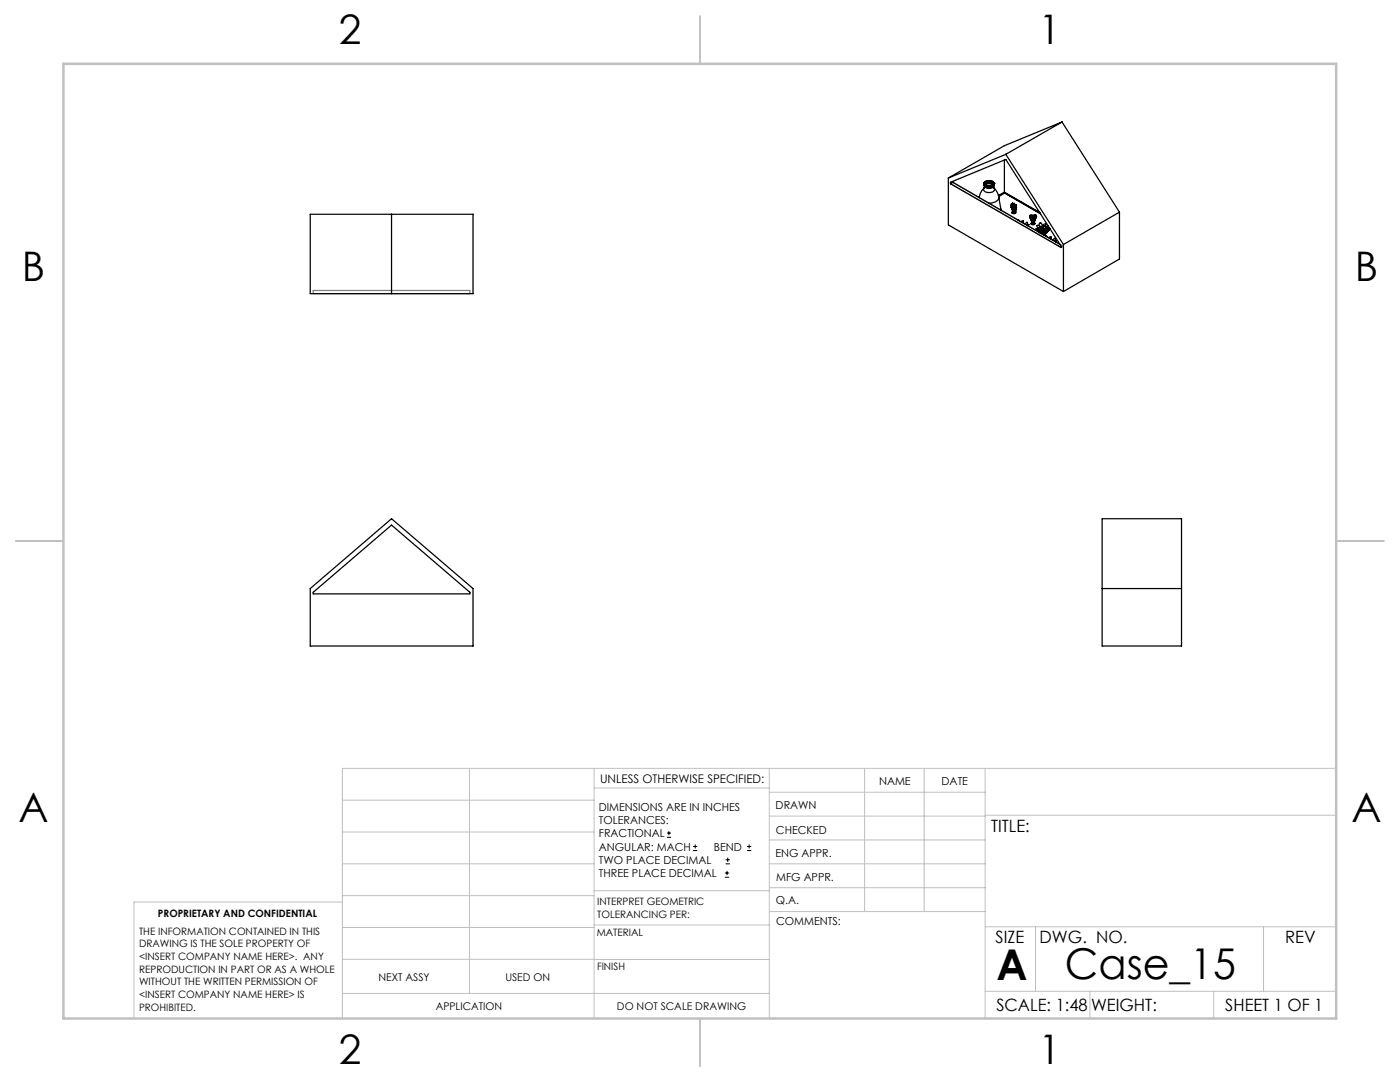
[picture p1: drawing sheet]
<svg xmlns="http://www.w3.org/2000/svg" width="279mm" height="216mm" viewBox="0 0 279 216" stroke-linecap="round" stroke-linejoin="round" font-family="sans-serif">
<g fill="none" stroke="#000" stroke-width=".2">
<path d="M133.1 167.1h.8M133.1 166.2h.8M133.5 165.8v.9M138.3 169.7h.8M138.3 168.9h.8M138.7 168.5v.8M144.7 175h.8M144.7 174.2h.8M144.8 172.4h.9M144.8 171.6h.9M145.1 173.8v.8M145.2 171.1v.9"/>
<path d="M149.1 169.7h.8M149.1 168.9h.8M149.5 168.5v.8"/>
</g>
<g fill="none" stroke="#c0c0c0" stroke-width=".2">
<path d="M68.3 159.7h50.3M93.7 153.3v44.9M118.6 153.3v49.9M118.6 157.2h34.9M153.5 153.3v49.9M153.5 158.1h43.1M172.5 153.3v28.6M184.4 153.3v28.6M196.6 153.3v49.9M266.7 153.3h-198.4v49.9M68.3 178.7h50.3M68.3 172.4h50.3"/>
<path d="M68.3 166h50.3M68.3 180h-41.6v23.2M118.6 177.7h35M153.5 167.6h43.1M153.5 162.8h43.1M153.5 172.4h43.1M153.5 177.1h43.1M196.6 162.7h70.1M68.3 198.2h85.2M68.3 191.4l85.2 .1M68.3 185.1h50.3M118.6 184.6h35"/>
<path d="M153.6 181.9h43M196.6 197.8h70.1M196.6 184.9h70.1M206.7 184.9v12.9M217.5 197.8v5.4M242.2 197.8v5.4M252.2 184.9v12.9"/>
</g>
<path d="M139.7 3.2v9.5M3.1 107.9h9.6M266.7 107.9h9.5M139.7 203.2v9.6" fill="none" stroke="#c0c0c0" stroke-width=".25"/>
<path d="M12.7 12.7h254v190.5h-254z" fill="none" stroke="#c0c0c0" stroke-width=".5"/>
<path d="M189.7 36.7l.4-.3 22.1 12.7-.4 .3zM62.5 58h31.3v.6h-31.3z" fill="none" stroke="#808080" stroke-width=".25"/>
<g fill="none" stroke="#000" stroke-width=".25">
<path d="M189.3 35.5v9.4l22.9 13.3M189.7 36.4l11-4.6 11.1 17.3v.3l-22.1-12.7zM189.7 36.7l.4-.3 21.4 12.4M195.4 39.3v.1M196.3 36.8a1.08 1.08 0 0 0 1.1 .8 1.08 1.08 0 0 0 1-.8M196.3 36.8a1.18 1.18 0 0 0 1.1 .6 1.18 1.18 0 0 0 1-.6M196.4 36.6a1.21 1.21 0 0 1 2 0M196.4 36.6a1.19 1.19 0 0 0 1.9 .3l.1-.3M196.4 36.6l-.1 .2M196.4 37.5l-.7 1.1-.3 .7M196.4 36.4l.3-.2 .7-.1a.64 .64 0 0 1 .7 .1 .64 .64 0 0 1 .1 .7l-.7 .3a.81 .81 0 0 1-1.1-.8zM196.5 37.3l-.1 .2"/>
<path d="M196.6 36.6a.94 .94 0 0 0 1.6 0M196.6 36.6h.1M196.6 36.6l.6-.4a.96 .96 0 0 1 1 .4M196.6 36.7a1.11 1.11 0 0 1 1.6 0M196.7 36.3l.5-.1a.73 .73 0 0 1 1 .6l-.4 .3h-.5a.52 .52 0 0 1-.6-.1 .52 .52 0 0 1 0-.7zM196.7 36.9l.5-.2h.5l.3 .2M198.1 36.9a.95 .95 0 0 0-1.5 0l.2-.3 .4-.1a.79 .79 0 0 1 1 .4M198.2 36.6h.1M198.3 37.3v.1a.65 .65 0 0 1 .1 .7 .65 .65 0 0 1-.7 .3h-.2a.81 .81 0 0 1-1.1-.9M198.4 37.5a3.5 3.5 0 0 1 .9 1.8M198.4 36.6h.1M198.4 36.6v.2"/>
<path d="M199.3 39.3a1.58 1.58 0 0 1-1.9 1.2h-.1M199.3 39.3l.4 2.4M200.4 32v6.3M200.4 38.3l-1.2 .7M200.4 38.3l7.1 4.1M200.5 38.5h.1M200.5 38.5l7.1 4M200.5 38.5l-1.2 .6M200.5 38.5l-1.2 .7M200.5 38.5l7.2 4.2M200.7 30.8l-11.4 4.7M200.7 30.8l11.5 18"/>
<path d="M211.9 24.3l-11.2 6.5M211.9 24.3l11.5 18M211.9 24.3l-11.5 4.8-11.1 6.4M61.9 42.8h32.5v15.8h-32.5zM78.1 42.8v15.8M199.7 41.7l.1 .2M199.7 41.7v.2M201.8 41.1h.1M201.9 40.9v.1M201.9 40.9l.1 .2M201.9 40.9l.1 .1M201.9 41h.1"/>
<path d="M201.9 40.9h.1M202 41.3l-.1 .2 .1-.1 .1 .2 .1-.3M202 41.3l-.2-.3 .2 .3M202 41.3l-.2 .1 .2-.1M202 41.7l.2 .8M202 41.2v.1M202 41.7h.1M202 41.4v.4M202 41.4l.1 .7M202 41.2h.1M202 41.4h.1M202 41.3l-.1-.1 .2-.1v.2"/>
<path d="M202 41.8h.1M202 41.1h.1M202 41.8l.1 .1M202.1 41.1h.1M202.1 40.9v-.4v.5l.3-.4-.1 .4M202.1 40.9v.2M202.1 40.9l-.1 .2-.2-.2v.1M202.1 40.9l-.2-.3 .1 .4M202.1 41.9l.2 .6M202.1 42.1l.2 .4M202.1 41.5l.2 .8M202.1 42l.1 .5"/>
<path d="M202.1 41h.1v.1M202.1 41.4l.2 .1M202.1 41.2h.1M202.1 41.5l.2 .9M202.1 42.2h.1M202.1 42.2l-.2 .3v-.1M202.1 41.2v.1M202.1 42.3h.1M202.1 42.3a.25 .25 0 0 0 .1 .4 .25 .25 0 0 0 .3-.1l.2-.1-.1-.2M202.1 41.1v.1M202.1 41.1l.1 .1M202.2 41.1h.1"/>
<path d="M202.2 40.9h.1M202.2 41.3v.1M202.2 41.4h.1M202.2 42.3h-.1M202.2 41.5v.4M202.2 41.1v.1M202.2 42.5h.1M202.2 42.1v.1M202.2 41.5l.1 .8M202.2 41.3h.1M202.2 41.4l.1 .1M202.2 41h.1"/>
<path d="M202.2 42.4h.1M202.3 42.5h.1M202.3 41.2l-.2 .1M202.3 42.2h.1M202.3 41.3h.2M202.3 42.4h.1M202.3 42.3h.1M202.3 41.3h-.1M202.3 41.3h.1M202.4 42.5h.1M202.4 41.4h.1M202.4 41.3l-.1 .1"/>
<path d="M202.4 41.2l.1 .1M202.4 41h.1M202.4 41.1v.1M202.4 41.1l-.1 .1M202.4 41.3h.1M202.4 41.2h.1M202.5 42.2h.1M202.5 41.3h.1M202.5 41.3v.1M202.5 41.1h-.1M202.5 42.3h.1M202.5 42.4l.3-.9-.3 .9"/>
<path d="M202.5 41.1l-.3-.2 .1 .3-.2-.1M202.5 41.1h.1M202.5 41.1h-.2M202.5 41.4l-.2 .1 .2-.1v.2M202.5 41.6l-.1 .8M202.5 42.2l-.1 .2M202.5 41.2h.1M202.5 41.1v.1M202.5 41v.1M202.5 41.1l-.1 .1M202.5 41.1l.1 .2M202.5 41.1v.2l-.3-.2"/>
<path d="M202.5 42.4v.1M202.6 41.5v.4l-.3 .6M202.6 41.5l-.1 .6M202.6 41.4v.5l-.2 .6M202.6 42.3h.1M202.6 41.4h.1M202.6 41.4v.1M202.6 40.9l-.3 .1M202.6 41.4l-.1 .2M202.6 42.3l.1 .2M202.6 41.2l.1 .1M202.6 41.2h.1"/>
<path d="M202.7 41.3h.1M202.7 41.3v.2l-.1-.1M202.8 41.3h-.1l.2 .1-.2-.1M202.8 41.7l-.3 .8zM202.8 41l-.2 .3zM202.8 41v-.1l-.2 .3v-.4l-.1 .3M202.8 41.7h.1M203.1 43.9l.3 .2M203.8 44.2a.27 .27 0 0 1 .3-.2 .27 .27 0 0 1 .2 .4l-.1 .1M204.6 44.7l.1-.1a.22 .22 0 0 1 .4-.1 .22 .22 0 0 1-.1 .3l-.1 .1M205.2 44.8v.2zM205.2 44.8h.1"/>
<path d="M205.2 44.8l-.2 .2M205.6 43.4h.1M205.6 43.2l.2 .2zM205.6 43.2v-.2l.2 .4M205.7 43.3l-.1 .1M205.7 43.6l.5 1.1-.5-.8zM205.7 43.4h.1M205.7 43.4l-.2 .1h.2v.1l.1-.1M205.8 43.3h.1M205.8 43.4l.1-.1 .2 .1M205.8 43.5l.1 .2v-.2M205.8 43.3v.1"/>
<path d="M205.8 43.4l.3 .2M205.8 43.3l.2 .1M205.8 43.3v-.4l-.1 .2 .1 .2M205.8 43.3l.4 .3-.1-.2 .2 .2 .1-.3 .1 .1-.2 .2M205.9 43.4h.1M205.9 43.5l.2 .1M206 43.5h-.1M206 44.2l-.2-.5 .2 .6M206 44.3l.1 .4M206 44.4h.1M206 44.4l-.2 .2M206 43.4h.1"/>
<path d="M206 43.6v.1M206 43.7l.1 .7M206 43.7h.1zM206 43.5l.1 .1M206 43.7h.1M206.1 43.6h.1M206.1 44.5a.22 .22 0 0 0-.2 .3 .22 .22 0 0 0 .3 0l.3-.1-.2-.2M206.1 43.7v.9M206.1 43.4h.1M206.1 43.3v.1M206.1 43.7h-.1M206.1 43v.2"/>
<path d="M206.1 43l-.3 .3M206.1 43.6v.1M206.1 43.7h.1M206.1 43l.3 .1M206.1 43l.1 .2M206.1 43.7v.1l.1-.1M206.1 43.6l-.1 .1M206.1 44.4h.1M206.1 44.5h.1M206.2 43.7v1M206.2 43.4h.2h-.2M206.2 44.7h.1"/>
<path d="M206.2 44.3v.4M206.2 43.2h.1l-.1 .1M206.2 43.4h-.1M206.2 43.4h.1M206.2 44.1v.2M206.2 43.7v.3M206.2 43.7h.1M206.2 44v.7M206.2 43.3l-.2-.1 .2 .2M206.2 43.4h.1h-.1M206.2 44h.1M206.2 43.5h.1"/>
<path d="M206.3 43.7l-.1 .4M206.3 43.3h.1M206.3 44.4h.1M206.3 43.5v.1M206.3 43.8v.6M206.3 43.6l.2 .1h-.3M206.3 43.6l.2 .1M206.3 43.6h.1M206.4 43.6h.1M206.4 44.4l.2 .3M206.4 43.1l-.2 .3M206.4 43.1v.3l.1-.1"/>
<path d="M206.4 43.3h.2M206.4 43.4l.1 .1M206.4 44.2l-.1 .4M206.4 43.3h.1M206.4 43.6l.1 .1M206.5 43.3l-.1-.5 .2 .2v.3M206.5 43.3h.1M206.5 44l-.2 .6M206.6 43.5v.4l-.4 .6M206.6 43.3l-.3 .2h.2M206.6 43.3h.1M206.6 43.3l.1-.4-.1 .4"/>
<path d="M206.6 43.3l-.3 .2M206.6 43.5v.4l-.3 .6M206.6 43.4l-.1 .2v-.1M206.6 43.3v.1M206.6 43.3l.2 .2-.2-.1M206.6 43.7l-.2 .4M206.6 43.3l.2 .1h-.1M206.7 43.3h.1M206.7 43.3l.1-.2-.2 .2M206.7 43.1l-.1 .2M207.1 46l-.3-.4 .8 .7M207.2 45.8l.2 .1"/>
<path d="M207.2 45.7a.3 .3 0 0 1 .4-.2 .3 .3 0 0 1 .2 .4l-.2 .3-.3-.4M207.2 45.6l.1 .2M207.3 46.1l.3 .2M207.3 45.8l.2 .1h.2M207.3 46.1h.1M207.3 45.5a.28 .28 0 0 1-.4-.2 .28 .28 0 0 1 .2-.4l.7 .6M207.4 46.2v.1M207.4 46.3h.1M207.4 45.9v.1M207.5 46.2h.1M207.5 46.3l-.5-.3 .7 .3M207.5 46.4l-.2-.1 .3 .1"/>
<path d="M207.6 46.3v.1M207.6 46.3h.1M207.6 46.4h.1M207.6 46.4v.1M207.6 46.3h.2M207.6 45.5h.2M207.6 46.4h-.1M207.6 46.2v.1M207.6 46.4l.1 .1M207.6 45.6l.2 .1M207.6 46.5h.1M207.7 46.4h.1"/>
<path d="M207.7 46.4h-.2M207.7 46.3l.6 .1zM207.7 46.3h.1M207.7 46.5h.1M207.7 45.3l.1 .2M207.8 45.5v.1M207.8 46.4h.1M207.8 46.4v.1M207.8 46.5v.1M207.8 45.8h.1M207.8 46.4l.3 .1zM207.8 46.4l.1 .2-.2-.2"/>
<path d="M207.9 46v.1M207.9 45.9v.1l.5-.1M207.9 46.3h.1M207.9 45.5h.1M207.9 45.5a.72 .72 0 0 0-.3-1.1 .63 .63 0 0 0 .2 1.1M207.9 46.2l-.1 .1M207.9 45.6h.1M207.9 46l-.1 .3M207.9 45.4v.1M208 46.4l.1 .3M208 45.4l-.1 .1M208 46.2h.1"/>
<path d="M208 46.5h-.1M208 46.4h.1M208 46.5l-.2 .1M208 45.6h.1M208 46.2h.4M208 46.5l.1 .2M208.1 46.2h.4M208.1 46.2l-.3 .1M208.1 45.8a.25 .25 0 0 1 .3-.2 .25 .25 0 0 1 .2 .3 .25 .25 0 0 1-.3 .2M208.1 46.5h.1M208.1 46.5h.2h-.2M208.1 46.7h.1"/>
<path d="M208.1 45.4l-.1 .1 .2-.1M208.2 46h.1M208.2 45.7a.22 .22 0 0 0-.4 0 .22 .22 0 0 0 .2 .3M208.2 45.7h.1M208.2 46.8h.1M208.3 46.1l-.2 .1M208.3 45.4l-.3 .2 .3 .1M208.4 46h-.3M208.4 46.3l-.1 .3M208.5 46.7l-.1 .2M208.5 46.3v.4M208.6 46h.1"/>
<path d="M208.7 47l.3 .3M208.7 45.4a.2 .2 0 0 1 .2 .2 .2 .2 0 0 1-.2 .2h-.1l.2 .2M208.7 45.2a.29 .29 0 0 0-.1-.5 .29 .29 0 0 0-.4 .2l-.2 .6M208.7 47l-.1 .1M208.7 45.9l.1 .1M208.8 46.1l.5-.1-.6 .2zM208.8 46h-.3M208.8 46h-.2M208.8 46.1h.1M208.8 46h.1M208.8 46l-.4 .1M208.8 46l-.2 .3h-.3"/>
<path d="M208.8 45.4a.32 .32 0 0 0-.4-.3 .32 .32 0 0 0 0 .5M208.8 46v.1M208.8 45.9h.1M208.9 46.2l-.2 .4-.5 .2M208.9 45.6l-.1 .3h-.2M208.9 46h.1M209 45.9h.1M209 45.9l-.2 .1M209 46.2l-.3 .2v-.2M209 46.2l-.3 .5-.5 .1M209 46h.1M209 46h.3l-.3 .2"/>
<path d="M209 45.8h.1M209.1 46.1v.2l-.1-.1M209.2 45.1l-.2 .4v.4M209.3 47.4a.28 .28 0 0 1 .4-.2 .28 .28 0 0 1 .1 .5M209.4 45.5l-.4 .4M209.5 45.5l-.5 .5M209.6 45.7l-.2 .2-.4 .1M210.1 47.9l.1-.1a.24 .24 0 0 1 .4-.1 .24 .24 0 0 1-.1 .4M210.8 48l-.1 .2zM210.8 48l-.3 .2M212.2 48.8v9.4M223.4 42.3l-11.2 6.5"/>
<path d="M223.4 42.3v9.4l-11.2 6.5M61.9 117.4l16.2-13.9 16.3 13.9v11.5h-32.5zM62.5 118.2l15.6-13.4 15.7 13.4v.3h-31.3zM220 103.5h15.8v25.4h-15.8zM220 117.4h15.8"/>
</g>
<g font-size="8.5">
<text x="198.9" y="195.5">A</text>
<text x="212.5" y="195.4">Case_15</text>
</g>
<g font-size="8.1">
<text x="67.6" y="8.9">2</text>
<text x="207.3" y="8.9">1</text>
<text x="4.4" y="56.1">B</text>
<text x="270.4" y="56.1">B</text>
<text x="3.7" y="164.1">A</text>
<text x="269.7" y="164.1">A</text>
<text x="67.6" y="212.4">2</text>
<text x="207.3" y="212.4">1</text>
</g>
<g font-size="3.4">
<text x="197.8" y="166">TITLE:</text>
<text x="198.7" y="188.1">SIZE</text>
<text x="207.5" y="188.1">DWG. NO.</text>
<text x="256.5" y="188.2">REV</text>
<text x="198.8" y="201.7">SCALE: 1:48</text>
<text x="217.7" y="201.8">WEIGHT:</text>
<text x="244.5" y="201.7">SHEET 1 OF 1</text>
</g>
<text font-size="2.4" x="119.8" y="156.2">UNLESS OTHERWISE SPECIFIED:</text>
<g font-size="2.2">
<text x="119.5" y="161.8">DIMENSIONS ARE IN INCHES</text>
<text x="154.8" y="161.4">DRAWN</text>
<text x="175.4" y="156.6">NAME</text>
<text x="187.9" y="156.7">DATE</text>
<text x="119.5" y="164.4">TOLERANCES:</text>
<text x="119.5" y="167.1">FRACTIONAL</text>
<text x="154.9" y="166.3">CHECKED</text>
<text x="119.5" y="169.7">ANGULAR: MACH</text>
<text x="119.5" y="172.4">TWO PLACE DECIMAL</text>
<text x="142.5" y="169.7">BEND</text>
<text x="154.8" y="171">ENG APPR.</text>
<text x="119.5" y="175">THREE PLACE DECIMAL</text>
<text x="154.9" y="175.7">MFG APPR.</text>
<text x="154.9" y="180.4">Q.A.</text>
<text x="154.9" y="184.6">COMMENTS:</text>
</g>
<g font-size="2.1">
<text x="75.5" y="195.7">NEXT ASSY</text>
<text x="100.9" y="195.7">USED ON</text>
<text x="86.9" y="201.5">APPLICATION</text>
<text x="123.1" y="201.6">DO NOT SCALE DRAWING</text>
</g>
<g font-size="2">
<text x="31.5" y="182.9">PROPRIETARY AND CONFIDENTIAL</text>
<text x="119.2" y="180.6">INTERPRET GEOMETRIC</text>
<text x="119.2" y="183.1">TOLERANCING PER:</text>
<text x="27.8" y="186.5">THE INFORMATION CONTAINED IN THIS</text>
<text x="27.8" y="189">DRAWING IS THE SOLE PROPERTY OF</text>
<text x="27.8" y="191.6">&lt;INSERT COMPANY NAME HERE&gt;. ANY</text>
<text x="119.1" y="186.7">MATERIAL</text>
<text x="27.8" y="194.1">REPRODUCTION IN PART OR AS A WHOLE</text>
<text x="27.8" y="196.6">WITHOUT THE WRITTEN PERMISSION OF</text>
<text x="119.1" y="193.5">FINISH</text>
<text x="27.8" y="199.1">&lt;INSERT COMPANY NAME HERE&gt; IS</text>
<text x="27.8" y="201.7">PROHIBITED.</text>
</g>
</svg>
